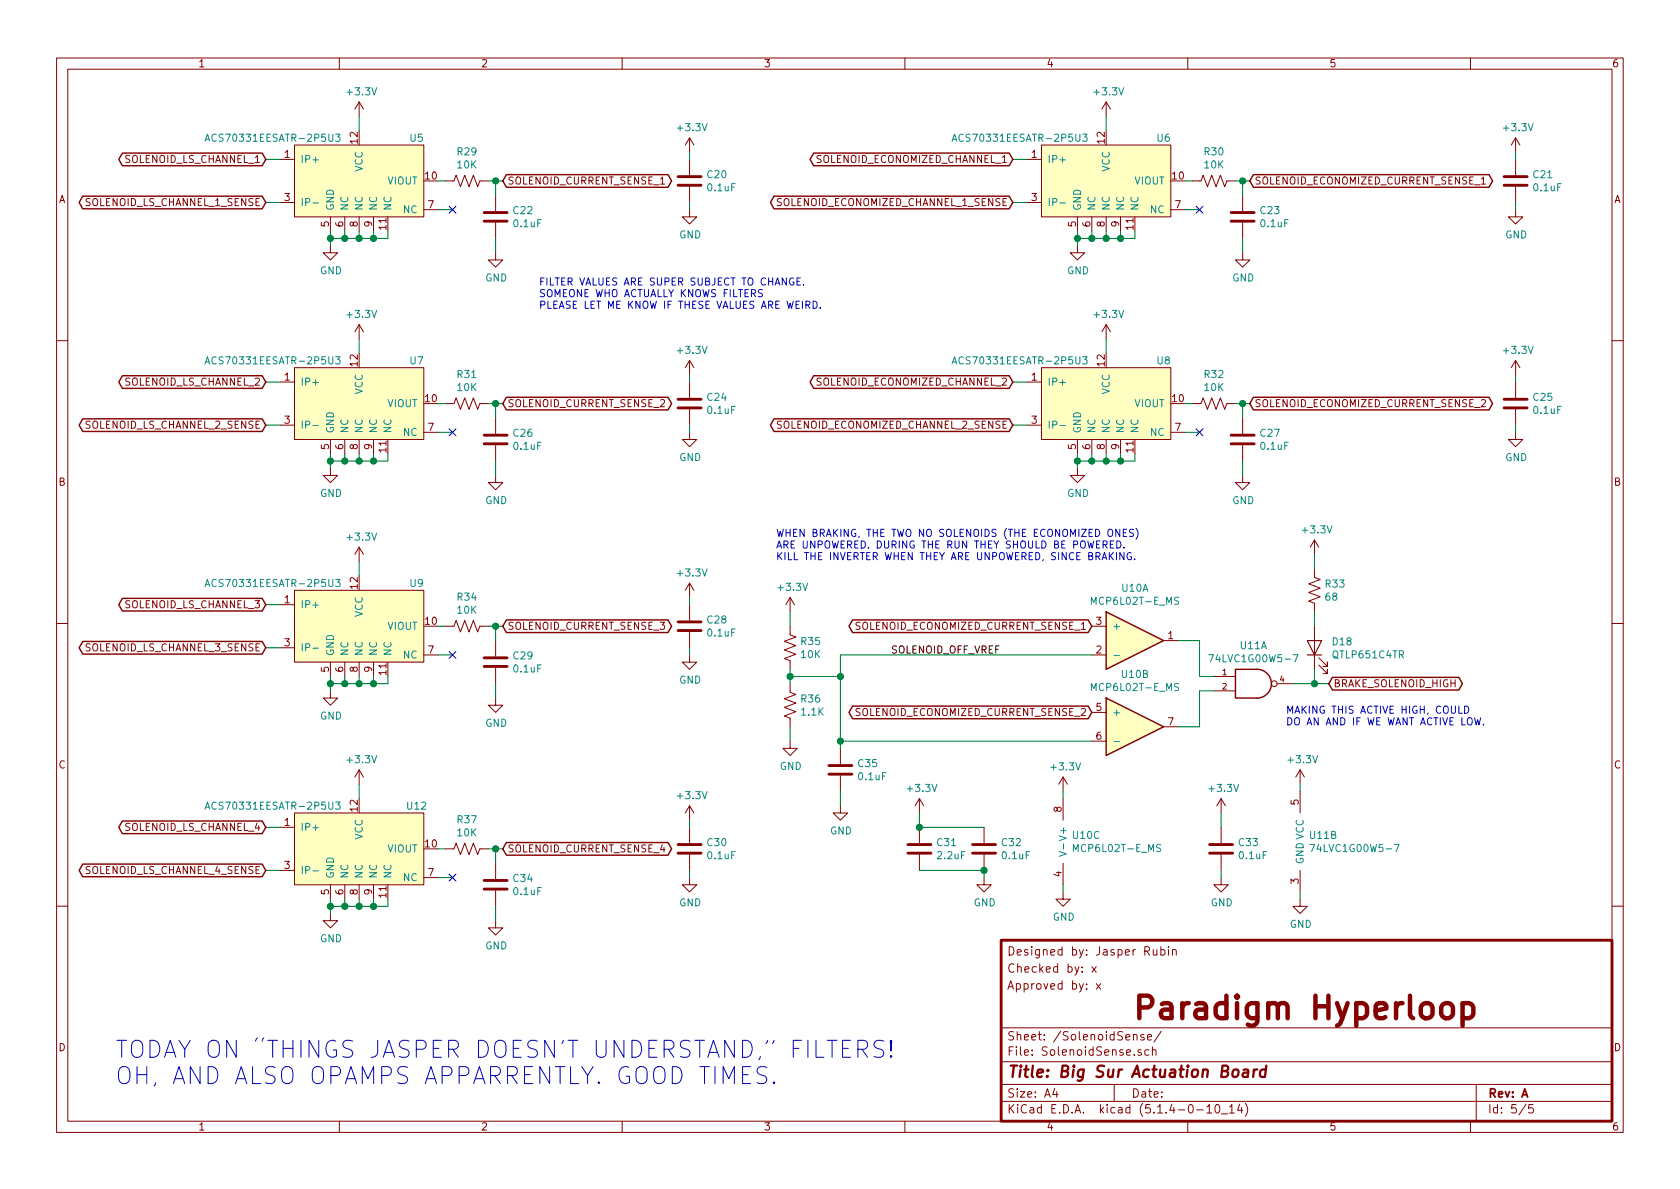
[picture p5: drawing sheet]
<svg xmlns="http://www.w3.org/2000/svg" width="297mm" height="210mm" viewBox="0 0 297 210" stroke-linecap="round" stroke-linejoin="round" font-family="sans-serif">
<g fill="none" stroke="#840000" stroke-width=".51">
<path d="M85.6 39.1h4.1M85.6 37.6h4.1M119.9 32.8h4.1M119.9 31.2h4.1M217.7 39.1h4M217.7 37.6h4M265.9 32.8h4.1M265.9 31.2h4.1M85.6 78.5h4.1M85.6 77h4.1M119.9 72.1h4.1M119.9 70.6h4.1"/>
<path d="M217.7 78.5h4M217.7 77h4M265.9 72.1h4.1M265.9 70.6h4.1M85.6 117.9h4.1M85.6 116.3h4.1M119.9 111.5h4.1M119.9 110h4.1M146.6 136.9h4M146.6 135.4h4M85.6 157.2h4.1M85.6 155.7h4.1"/>
<path d="M119.9 150.9h4.1M119.9 149.3h4.1M160.5 150.9h4.1M160.5 149.3h4.1M172 150.9h4M172 149.3h4M213.9 150.9h4M213.9 149.3h4M177 166.3h108v32h-108z"/>
</g>
<g fill="none" stroke="#840000" stroke-width=".18">
<path d="M10 10.3h277v189.9h-277zM12 12.2h273v186.1h-273zM60 10.3v1.9M63.5 18l-.8 1.3M63.5 18v2.6M63.5 18l.8 1.3M110 10.3v1.9M160 10.3v1.9M195.6 18v2.6M195.6 18l-.8 1.3M195.6 18l.7 1.3M210 10.3v1.9"/>
<path d="M260 10.3v1.9M49.5 28.2h2.6M49.5 35.8h2.6M52.1 25.6h22.8v12.7h-22.8zM58.4 38.3v2.6M61 38.3v2.6M63.5 38.3v2.6M66 38.3v2.6M74.9 37.1h2.6M78.7 32h1.6l.3-1 .8 2 .8-2 .7 2 .8-2 .8 2 .3-1h1.6M87.6 34.5v2.8M87.6 39.4v2.8"/>
<path d="M121.9 37.1v1.2h1.3l-1.3 1.3-1.3-1.3h1.3M121.9 24.4l-.7 1.2M121.9 24.4v2.5M121.9 28.2v2.8M121.9 33v2.8M121.9 24.4l.8 1.2M181.6 28.2h2.5M181.6 35.8h2.5M184.1 25.6h22.9v12.7h-22.9zM190.5 38.3v2.6M193 38.3v2.6M195.6 38.3v2.6"/>
<path d="M198.1 38.3v2.6M207 37.1h2.5M210.8 32h1.5l.4-1 .8 2 .7-2 .8 2 .8-2 .7 2 .4-1h1.5M219.7 34.5v2.8M219.7 39.4v2.8M268 37.1v1.2h1.2l-1.2 1.3-1.3-1.3h1.3M268 24.4v2.5M268 28.2v2.8M268 33v2.8M268 24.4l-.8 1.2M268 24.4l.7 1.2M58.4 43.4v1.3h1.3l-1.3 1.3-1.3-1.3h1.3"/>
<path d="M63.5 57.4v2.5M63.5 57.4l-.8 1.3M63.5 57.4l.8 1.3M87.6 44.7v1.3h1.3l-1.3 1.2-1.2-1.2h1.2M190.5 43.4v1.3h1.3l-1.3 1.3-1.3-1.3h1.3M195.6 57.4v2.5M195.6 57.4l-.8 1.3M195.6 57.4l.7 1.3M219.7 44.7v1.3h1.3l-1.3 1.2-1.3-1.2h1.3M10 60.2h2M49.5 67.6h2.6M49.5 75.2h2.6"/>
<path d="M52.1 65h22.8v12.7h-22.8zM58.4 77.7v2.6M61 77.7v2.6M63.5 77.7v2.6M66 77.7v2.6M74.9 76.4h2.6M78.7 71.4h1.6l.3-1 .8 2 .8-2 .7 2 .8-2 .8 2 .3-1h1.6M87.6 73.9v2.8M87.6 78.7v2.8M121.9 76.4v1.3h1.3l-1.3 1.3-1.3-1.3h1.3M121.9 63.7v2.6M121.9 67.6v2.8"/>
<path d="M121.9 72.4v2.8M121.9 63.7l-.7 1.3M121.9 63.7l.8 1.3M181.6 67.6h2.5M181.6 75.2h2.5M184.1 65h22.9v12.7h-22.9zM190.5 77.7v2.6M193 77.7v2.6M195.6 77.7v2.6M198.1 77.7v2.6M207 76.4h2.5M210.8 71.4h1.5l.4-1 .8 2 .7-2 .8 2 .8-2 .7 2 .4-1h1.5"/>
<path d="M219.7 73.9v2.8M219.7 78.7v2.8M268 76.4v1.3h1.2l-1.2 1.3-1.3-1.3h1.3M268 63.7v2.6M268 67.6v2.8M268 72.4v2.8M268 63.7l-.8 1.3M268 63.7l.7 1.3M285 60.2h2M58.4 82.8v1.3h1.3l-1.3 1.2-1.3-1.2h1.3M63.5 96.8v2.5M63.5 96.8l-.8 1.2"/>
<path d="M63.5 96.8l.8 1.2M87.6 84.1v1.2h1.3l-1.3 1.3-1.2-1.3h1.2M190.5 82.8v1.3h1.3l-1.3 1.2-1.3-1.2h1.3M219.7 84.1v1.2h1.3l-1.3 1.3-1.3-1.3h1.3M232.4 95.5l-.8 1.3M232.4 95.5v2.5M232.4 95.5l.8 1.3M10 110.3h2M49.5 106.9h2.6M49.5 114.5h2.6M52.1 104.4h22.8v12.7h-22.8zM58.4 117.1v2.5"/>
<path d="M61 117.1v2.5M63.5 117.1v2.5M66 117.1v2.5M74.9 115.8h2.6M78.7 110.7h1.6l.3-1 .8 2.1 .8-2.1 .7 2.1 .8-2.1 .8 2.1 .3-1.1h1.6M87.6 113.3v2.8M87.6 118.1v2.8M121.9 115.8v1.3h1.3l-1.3 1.3-1.3-1.3h1.3M121.9 103.1v2.6M121.9 106.9v2.8M121.9 111.8v2.7M121.9 103.1l-.7 1.3"/>
<path d="M121.9 103.1l.8 1.3M139.7 110.7v1.6l1 .3-2 .8 2 .8-2 .7 2 .8-2 .8 1 .3v1.6M139.7 105.7l-.8 1.2M139.7 105.7v2.5M139.7 105.7l.8 1.2M193 115.8h2.6M193 110.7h2.6M205.7 113.3h2.6M214.6 119.6h3.8M232.4 100.6v1.5l1 .4-2 .7 2 .8-2 .8 2 .7-2 .8 1 .4v1.5M232.4 110.7v7.7M233.2 117.6l1.5 1.5v-.7v.7h-.8"/>
<path d="M233.2 116.3l1.5 1.6v-.8v.8h-.8M285 110.3h2M58.4 122.2v1.2h1.3l-1.3 1.3-1.3-1.3h1.3M63.5 136.1v2.6M63.5 136.1l-.8 1.3M63.5 136.1l.8 1.3M87.6 123.4v1.3h1.3l-1.3 1.3-1.2-1.3h1.2M139.7 131.1v1.2h1.3l-1.3 1.3-1.3-1.3h1.3M139.7 120.9v1.5l1 .4-2 .8 2 .7-2 .8 2 .8-2 .7 1 .4v1.5M148.6 132.3v2.8M148.6 137.2v2.7M188 137.4v2.5"/>
<path d="M188 137.4l-.8 1.3M188 137.4l.7 1.3M193 126h2.6M193 131.1h2.6M205.7 128.5h2.6M214.6 122.2h3.8M225.8 120.9h2.8M229.9 136.1v2.6M229.9 139.9v3.9M229.9 136.1l-.8 1.3M229.9 136.1l.7 1.3M49.5 146.3h2.6"/>
<path d="M49.5 153.9h2.6M52.1 143.8h22.8v12.7h-22.8zM58.4 156.5v2.5M61 156.5v2.5M63.5 156.5v2.5M66 156.5v2.5M74.9 155.2h2.6M78.7 150.1h1.6l.3-1 .8 2 .8-2 .7 2 .8-2 .8 2 .3-1h1.6M87.6 152.6v2.8M87.6 157.5v2.8M121.9 155.2v1.3h1.3l-1.3 1.2-1.3-1.2h1.3M121.9 142.5v2.5"/>
<path d="M121.9 146.3v2.8M121.9 151.1v2.8M121.9 142.5l-.7 1.3M121.9 142.5l.8 1.3M148.6 142.5v1.3h1.3l-1.3 1.2-1.3-1.2h1.3M162.6 141.2l-.8 1.3M162.6 141.2v2.6M162.6 146.3v2.8M162.6 151.1v2.8M162.6 141.2l.7 1.3M174 155.2v1.3h1.3l-1.3 1.2-1.3-1.2h1.3M174 146.3v2.8"/>
<path d="M174 151.1v2.8M188 157.7v1.3h1.2l-1.2 1.3-1.3-1.3h1.3M188 141.2v3.8M188 152.6v3.9M215.9 155.2v1.3h1.3l-1.3 1.2-1.3-1.2h1.3M215.9 141.2v2.6M215.9 146.3v2.8M215.9 151.1v2.8M215.9 141.2l-.8 1.3M215.9 141.2l.8 1.3M229.9 159v1.3h1.2l-1.2 1.2-1.3-1.2h1.3M229.9 153.9v3.8"/>
<path d="M10 160.2h2M58.4 161.5v1.3h1.3l-1.3 1.3-1.3-1.3h1.3M87.6 162.8v1.3h1.3l-1.3 1.2-1.2-1.2h1.2M193.1 170.9l.7 1M193.8 173.9l.8 1M193.8 170.9l-.7 1M194.6 173.9l-.8 1M203.9 167.9l.1 .9 .3 .1 .2-.1M204.5 167.9v1M205.3 168l.4-.1 .3 .3-.1 .6-.2 .1-.4-.1M205.3 167.4v1.5M206.6 167.4v.2"/>
<path d="M206.6 167.9v1M207.3 168h.1a.37 .37 0 0 1 .6 .1v.8M207.3 167.9v1M285 160.2h2M60 198.3v1.9M110 198.3v1.9M160 198.3v1.9M177 194.8h108M177 191.8h108M177 187.8h108M177 181.8h108M186.5 192.5l-.4 1h1"/>
<path d="M186.8 193v1M197 191.8v3M200.4 183.1l.2-.2 .4 .1v.9M201.8 185.7l-.4-.1-.2 .2 .1 .2 .5 .2v.3h-.6M202.3 183a.37 .37 0 0 0-.6 .1l.1 .3 .5 .1v.1l-.2 .3-.4-.1M202.9 183.4l.7-.1v-.3l-.5-.1-.2 .2 .1 .7h.6M203.1 185.7l-.4-.1-.3 .3 .1 .6 .2 .1 .4-.1M203.8 185.7l.2-.1 .3 .1 .1 .9M203.8 185.1v1.5M205.3 182.3l-1.3 2M210 198.3v1.9M211.6 196.3h1.2"/>
<path d="M213.4 195.8l.4-.5v1.5M213.4 196.8h.8M215 195.4l.3-.1a.94 .94 0 0 1 0 1.5 .8 .8 0 0 1-.6-.6 .8 .8 0 0 1 .3-.8zM216 197h1.1M217.4 195.8l.4-.5v1.5M217.4 196.8h.8M219.2 195.2l-.4 1.1h.9M219.5 195.8v1M220.2 195.1a1.71 1.71 0 0 1 0 2.3M260 198.3v1.9M261 191.8v6.5M269.8 195.2l-1.2 2"/>
<path d="M271 195.3h-.7v.7l.2-.1 .5 .1 .1 .2-.1 .5-.2 .1-.5-.1"/>
<circle cx="225.3" cy="120.9" r=".51"/>
</g>
<path d="M219.9 189.2h.7v1.2M220.7 189.6l-.7 .1a.4 .4 0 0 0-.3 .3 .4 .4 0 0 0 .2 .4l.7-.1M221.7 189.1l-.1 1.3M222.3 189.1a.55 .55 0 0 0-.6 .4M223.8 189.2a.68 .68 0 0 0-1 .3v.8l.3 .1 .6-.1M223.9 188.4l-.3 2" fill="none" stroke="#840000" stroke-width=".41"/>
<path d="M255 177.8a1.09 1.09 0 0 1 1.1-.4 1.09 1.09 0 0 1 .8 .7v1.2a1.08 1.08 0 0 1-1 .8 1.08 1.08 0 0 1-1.1-.8v-1.2zM258.6 177.6a1.3 1.3 0 0 1 1.7 .2l.2 .3v1.2l-.2 .4-.6 .4h-.7l-.4-.2M258.6 177.4v4" fill="none" stroke="#840000" stroke-width=".79"/>
<path d="M231.1 113.3h2.6l-1.3 2.5zM231.1 115.8h2.6" fill="none" stroke="#840000" stroke-width=".2"/>
<g fill="#ffffc2" stroke="#ffffc2" stroke-width=".18">
<path d="M184.1 65h22.9v12.7h-22.9z"/>
<path d="M184.1 25.6h22.9v12.7h-22.9z"/>
<path d="M195.6 108.2l10.1 5.1-10.1 5.1z"/>
<path d="M195.6 123.4l10.1 5.1-10.1 5.1z"/>
<path d="M52.1 143.8h22.8v12.7h-22.8z"/>
<path d="M52.1 104.4h22.8v12.7h-22.8z"/>
<path d="M52.1 65h22.8v12.7h-22.8z"/>
<path d="M52.1 25.6h22.8v12.7h-22.8z"/>
</g>
<g fill="none" stroke="#008484" stroke-width=".18">
<path d="M36.2 25l.5-1.3 .4 1.3M36.4 24.6h.6M55.3 35.9h1M59.3 23.7h.8l-.4 .5 .4 .1-.1 .6-.5 .1-.2-.1M168.3 25l.5-1.3 .4 1.3M168.5 24.6h.5M187.4 35.9h1M191.4 23.7h.8l-.4 .5 .4 .1-.1 .6-.5 .1-.2-.1M36.2 64.4l.5-1.3 .4 1.3M36.4 64h.6M55.3 75.3h1M59.3 63.1h.8l-.4 .5 .4 .1-.1 .6-.5 .1-.2-.2"/>
<path d="M168.3 64.4l.5-1.3 .4 1.3M168.5 64h.5M187.4 75.3h1M191.4 63.1h.8l-.4 .5 .4 .1-.1 .6-.5 .1-.2-.2M36.2 103.7l.5-1.2 .4 1.2M36.4 103.4h.6M55.3 114.6h1M59.3 102.5h.8l-.4 .4 .4 .2-.1 .6h-.5l-.2-.1M197 115.9h.9M208.4 105.7l-.5-.1-.2 .1 .1 .5 .5 .1 .1 .3-.2 .3-.5-.1M213.7 115.8h.9l-.6 1.2M228.7 115.8h.8l-.5 1.2"/>
<path d="M197 131.1h.9M208.4 120.9l-.5-.1-.2 .2 .1 .4 .5 .2 .1 .3-.2 .2h-.5M36.2 143.1l.5-1.3 .4 1.3M36.4 142.7h.6M55.3 154h1M59.3 141.8h.8l-.4 .5 .4 .1-.1 .6-.5 .1-.2-.1M187.2 150.6l1.3 .4-1.3 .4M188 149.2v1M205.2 149.4l-.5-.1-.2 .1 .1 .5 .5 .2 .1 .3-.2 .2-.5-.1M231.6 149.3h.8l-.5 1.3M246.5 149.3h.9l-.6 1.3"/>
</g>
<g fill="none" stroke="#840000" stroke-width=".25">
<path d="M14.6 34.7h31.8l.6 1.1-.6 1.1h-31.8l-.6-1.1zM21.6 27.1h24.8l.6 1.1-.6 1.1h-24.8l-.6-1.1zM89.5 30.9h28.6l.6 1.1-.6 1.1h-28.6l-.6-1.1zM136.9 34.7h41.5l.7 1.1-.7 1.1h-41.5l-.7-1.1zM143.9 27.1h34.5l.7 1.1-.7 1.1h-34.5l-.7-1.1zM221.6 30.9h41.7l.6 1.1-.6 1.1h-41.7l-.6-1.1zM14.6 74.1h31.8l.6 1.1-.6 1.1h-31.8l-.6-1.1zM21.6 66.4h24.8l.6 1.2-.6 1.1h-24.8l-.6-1.1zM89.5 70.3h28.6l.6 1.1-.6 1.1h-28.6l-.6-1.1zM136.9 74.1h41.5l.7 1.1-.7 1.1h-41.5l-.7-1.1zM143.9 66.4h34.5l.7 1.2-.7 1.1h-34.5l-.7-1.1zM221.6 70.3h41.7l.6 1.1-.6 1.1h-41.7l-.6-1.1z"/>
<path d="M14.6 113.4h31.8l.6 1.1-.6 1.2h-31.8l-.6-1.2zM21.6 105.8h24.8l.6 1.1-.6 1.1h-24.8l-.6-1.1zM89.5 109.6h28.6l.6 1.1-.6 1.2h-28.6l-.6-1.2zM150.7 109.6h41.7l.6 1.1-.6 1.2h-41.7l-.6-1.2zM195.6 108.2l10.1 5.1-10.1 5.1zM218.4 118.4h3.8a2.54 2.54 0 0 1 2.6 2.5 2.54 2.54 0 0 1-2.6 2.5h-3.8zM235.6 119.8h22.3l.7 1.1-.7 1.1h-22.3l-.7-1.1zM150.7 124.9h41.7l.6 1.1-.6 1.1h-41.7l-.6-1.1zM195.6 123.4l10.1 5.1-10.1 5.1zM14.6 152.8h31.8l.6 1.1-.6 1.1h-31.8l-.6-1.1zM21.6 145.2h24.8l.6 1.1-.6 1.1h-24.8l-.6-1.1zM89.5 149h28.6l.6 1.1-.6 1.1h-28.6l-.6-1.1z"/>
</g>
<g fill="none" stroke="#008400" stroke-width=".18">
<path d="M47 35.8h2.5M47 28.2h2.5M63.5 20.6v2.5M77.5 32h1.2M77.5 37.1h2.5M86.4 32h2.5M87.6 32v2.5M121.9 26.9v1.3M121.9 35.8v1.3M179.1 35.8h2.5M179.1 28.2h2.5M195.6 20.6v2.5"/>
<path d="M209.5 32h1.3M209.5 37.1h2.6M218.4 32h2.6M219.7 32v2.5M268 26.9v1.3M268 35.8v1.3M58.4 40.9v2.5M61 40.9v1.3M63.5 40.9v1.3M63.5 59.9v2.6M66 40.9v1.3M68.6 40.9v1.3h-10.2"/>
<path d="M87.6 42.2v2.5M190.5 40.9v2.5M193 40.9v1.3M195.6 40.9v1.3M195.6 59.9v2.6M198.1 40.9v1.3M200.7 40.9v1.3h-10.2M219.7 42.2v2.5M47 67.6h2.5M47 75.2h2.5M77.5 71.4h1.2M77.5 76.4h2.5"/>
<path d="M86.4 71.4h2.5M87.6 71.4v2.5M121.9 66.3v1.3M121.9 75.2v1.2M179.1 67.6h2.5M179.1 75.2h2.5M209.5 71.4h1.3M209.5 76.4h2.6M218.4 71.4h2.6M219.7 71.4v2.5M268 66.3v1.3M268 75.2v1.2"/>
<path d="M58.4 80.3v2.5M61 80.3v1.2M63.5 80.3v1.2M63.5 99.3v2.5M66 80.3v1.2M68.6 80.3v1.2h-10.2M87.6 81.5v2.6M190.5 80.3v2.5M193 80.3v1.2M195.6 80.3v1.2M198.1 80.3v1.2M200.7 80.3v1.2h-10.2"/>
<path d="M219.7 81.5v2.6M232.4 98v2.6M47 106.9h2.5M47 114.5h2.5M58.4 119.6v2.6M61 119.6v1.3M63.5 119.6v1.3M66 119.6v1.3M68.6 119.6v1.3h-10.2M77.5 110.7h1.2M77.5 115.8h2.5M86.4 110.7h2.5"/>
<path d="M87.6 110.7v2.6M121.9 105.7v1.2M121.9 114.5v1.3M139.7 108.2v2.5M139.7 118.4v2.5M139.7 119.6h8.9M193 115.8h-44.4v16.5M208.3 113.3h3.8v6.3h2.5M232.4 108.2v2.5M232.4 118.4v2.5M63.5 138.7v2.5M87.6 120.9v2.5"/>
<path d="M139.7 128.5v2.6M148.6 139.9v2.6M148.6 131.1h44.4M188 139.9v1.3M214.6 122.2h-2.5v6.3h-3.8M228.6 120.9h6.3M229.9 138.7v1.2M47 146.3h2.5M47 153.9h2.5M58.4 159v2.5M61 159v1.3M63.5 159v1.3"/>
<path d="M66 159v1.3M68.6 159v1.3h-10.2M77.5 150.1h1.2M77.5 155.2h2.5M86.4 150.1h2.5M87.6 150.1v2.5M121.9 145v1.3M121.9 153.9v1.3M162.6 143.8v2.5h11.4M162.6 153.9h11.4v1.3M188 156.5v1.2M215.9 143.8v2.5"/>
<path d="M215.9 153.9v1.3M229.9 157.7v1.3M87.6 160.3v2.5"/>
</g>
<g fill="none" stroke="#0000c2" stroke-width=".18">
<path d="M134.8 51.3l-.5-.1-.2 .1 .1 .5 .5 .1 .1 .3-.2 .3-.5-.1M140.3 49.2a.59 .59 0 0 0-.7 .6 .59 .59 0 0 0 .7 .6l.1-.5h-.3M140.9 49.8h.4M141.5 49.1h-.6v1.3h.6M142.1 50.3v.1M142.5 53.9l.7-.1v-.4l-.2-.1h-.5v1.2M142.8 53.9l.4 .6M143.8 53.3a.64 .64 0 0 1 .7 .6 .64 .64 0 0 1-.7 .6zM145 54.4v.1M196.3 96.3h.4M196.9 95.7h-.6v1.2h.6M197.5 95.7a.64 .64 0 0 1 .7 .6 .64 .64 0 0 1-.7 .6z"/>
<path d="M198 93.6v1.3l-.7-1.3v1.3M198.6 94.2h.4M198.7 96.8v.1M198.7 97.7v1.3l-.7-1.3v1.3M199.2 93.6h-.6v1.3h.6M200 97.8a.59 .59 0 0 0-.7 .6 .59 .59 0 0 0 .7 .5l.1-.5h-.3M200.4 93.7l-.5-.1-.2 .1v.4l.6 .2 .1 .3-.2 .3-.5-.1M200.6 98.9v.1M200.8 93.4a1.4 1.4 0 0 1 0 1.9M257.9 124.9v1.2h.6M259 124.9a.64 .64 0 0 1 .7 .6 .64 .64 0 0 1-.7 .6zM260.7 126.9l.3 1.3 .3-.9 .2 .9 .3-1.3"/>
<path d="M262.3 128.1v.1M131.3 190h1M132.7 188.6h-1.4v3h1.4M135.6 188.8l-.5-.2h-.7a.73 .73 0 0 0-.6 .7 .73 .73 0 0 0 .6 .7 1.07 1.07 0 0 1 1.2 .7 .79 .79 0 0 1-.6 .9h-.7l-.4-.1M136.9 191.3l.1 .2-.1 .1-.2-.1 .2-.2v.3M146.3 184h1.7M147.1 184v3M149 185.4h1M150.4 184h-1.4v3h1.4M151.7 185.5h1.1a.82 .82 0 0 0 .6-.7 .82 .82 0 0 0-.6-.8h-1.1v3M152.4 185.5l1 1.5M156.3 184.1l-.5-.1h-.7a.72 .72 0 0 0-.6 .7 .72 .72 0 0 0 .6 .7 1.07 1.07 0 0 1 1.2 .7 .77 .77 0 0 1-.6 .9h-.7l-.5-.2"/>
<path d="M157.5 186.7l.2 .1-.2 .2-.1-.2 .1-.1v.3M157.5 184v1.8l.2-1.7-.2-.1-.1 .1 .1 1.7"/>
</g>
<g fill="#008400" stroke="#008400" stroke-width=".25">
<circle cx="195.6" cy="42.2" r=".51"/>
<circle cx="219.7" cy="71.4" r=".51"/>
<circle cx="148.6" cy="119.6" r=".51"/>
<circle cx="190.5" cy="81.5" r=".51"/>
<circle cx="66" cy="120.9" r=".51"/>
<circle cx="63.5" cy="120.9" r=".51"/>
<circle cx="61" cy="120.9" r=".51"/>
<circle cx="193" cy="81.5" r=".51"/>
<circle cx="58.4" cy="120.9" r=".51"/>
<circle cx="87.6" cy="110.7" r=".51"/>
<circle cx="195.6" cy="81.5" r=".51"/>
<circle cx="61" cy="42.2" r=".51"/>
<circle cx="87.6" cy="150.1" r=".51"/>
<circle cx="198.1" cy="81.5" r=".51"/>
<circle cx="63.5" cy="42.2" r=".51"/>
<circle cx="162.6" cy="146.3" r=".51"/>
<circle cx="148.6" cy="131.1" r=".51"/>
<circle cx="58.4" cy="160.3" r=".51"/>
<circle cx="61" cy="160.3" r=".51"/>
<circle cx="63.5" cy="160.3" r=".51"/>
<circle cx="232.4" cy="120.9" r=".51"/>
<circle cx="66" cy="81.5" r=".51"/>
<circle cx="66" cy="160.3" r=".51"/>
<circle cx="63.5" cy="81.5" r=".51"/>
<circle cx="174" cy="153.9" r=".51"/>
<circle cx="61" cy="81.5" r=".51"/>
<circle cx="58.4" cy="81.5" r=".51"/>
<circle cx="87.6" cy="71.4" r=".51"/>
<circle cx="66" cy="42.2" r=".51"/>
<circle cx="87.6" cy="32" r=".51"/>
<circle cx="58.4" cy="42.2" r=".51"/>
<circle cx="219.7" cy="32" r=".51"/>
<circle cx="198.1" cy="42.2" r=".51"/>
<circle cx="190.5" cy="42.2" r=".51"/>
<circle cx="139.7" cy="119.6" r=".51"/>
<circle cx="193" cy="42.2" r=".51"/>
</g>
<path d="M79.4 36.5l1.2 1.2M80.6 36.5l-1.2 1.2M211.5 36.5l1.2 1.2M212.7 36.5l-1.2 1.2M79.4 75.8l1.2 1.3M80.6 75.8l-1.2 1.3M211.5 75.8l1.2 1.3M212.7 75.8l-1.2 1.3M79.4 115.2l1.2 1.2M80.6 115.2l-1.2 1.2M79.4 154.6l1.2 1.2M80.6 154.6l-1.2 1.2" fill="none" stroke="#000084" stroke-width=".18"/>
<text font-size="5.6" fill="#840000" x="200" y="180.2">Paradigm Hyperloop</text>
<g font-size="4.2" fill="#0000c2">
<text x="20.3" y="187.1">TODAY ON THINGS JASPER DOESNT UNDERSTAND, FILTERS!</text>
<text x="20.3" y="191.8">OH, AND ALSO OPAMPS APPARRENTLY. GOOD TIMES.</text>
</g>
<text font-size="2.8" fill="#840000" x="178" y="190.5">Title: Big Sur Actuation Board</text>
<g font-size="2.1" fill="#840000">
<text x="178" y="172">Checked by: x</text>
<text x="178" y="169">Designed by: Jasper Rubin</text>
<text x="178" y="175">Approved by: x</text>
<text x="178" y="184">Sheet: /SolenoidSense/</text>
<text x="178" y="186.7">File: SolenoidSense.sch</text>
<text x="178" y="196.9">KiCad E.D.A. kicad (5.1.4-0-10_14)</text>
<text x="178" y="194.1">Size: A4</text>
<text x="200" y="194.1">Date:</text>
<text x="263" y="194.1">Rev: A</text>
<text x="263" y="196.9">Id: 5/5</text>
</g>
<g font-size="1.8" fill="#840000">
<text x="35" y="11.9">1</text>
<text x="85" y="11.9">2</text>
<text x="135" y="11.9">3</text>
<text x="185" y="11.9">4</text>
<text x="235" y="11.9">5</text>
<text x="285" y="11.9">6</text>
<text x="22.1" y="28.8">SOLENOID_LS_CHANNEL_1</text>
<text x="50.3" y="27.9">1</text>
<text x="63.2" y="25.3" transform="rotate(-90 63.2 25.3)">12</text>
<text x="144.5" y="28.8">SOLENOID_ECONOMIZED_CHANNEL_1</text>
<text x="182.4" y="27.9">1</text>
<text x="195.3" y="25.3" transform="rotate(-90 195.3 25.3)">12</text>
<text x="10.4" y="35.9">A</text>
<text x="50.3" y="35.6">3</text>
<text x="75.2" y="31.7">10</text>
<text x="89.7" y="32.6">SOLENOID_CURRENT_SENSE_1</text>
<text x="182.4" y="35.6">3</text>
<text x="207.3" y="31.7">10</text>
<text x="221.8" y="32.6">SOLENOID_ECONOMIZED_CURRENT_SENSE_1</text>
<text x="285.4" y="35.9">A</text>
<text x="15.1" y="36.4">SOLENOID_LS_CHANNEL_1_SENSE</text>
<text x="58.2" y="40.1" transform="rotate(-90 58.2 40.1)">5</text>
<text x="60.7" y="40.1" transform="rotate(-90 60.7 40.1)">6</text>
<text x="63.2" y="40.1" transform="rotate(-90 63.2 40.1)">8</text>
<text x="65.8" y="40.1" transform="rotate(-90 65.8 40.1)">9</text>
<text x="68.3" y="40.6" transform="rotate(-90 68.3 40.6)">11</text>
<text x="75.7" y="36.8">7</text>
<text x="137.5" y="36.4">SOLENOID_ECONOMIZED_CHANNEL_1_SENSE</text>
<text x="190.2" y="40.1" transform="rotate(-90 190.2 40.1)">5</text>
<text x="192.8" y="40.1" transform="rotate(-90 192.8 40.1)">6</text>
<text x="195.3" y="40.1" transform="rotate(-90 195.3 40.1)">8</text>
<text x="197.9" y="40.1" transform="rotate(-90 197.9 40.1)">9</text>
<text x="200.4" y="40.6" transform="rotate(-90 200.4 40.6)">11</text>
<text x="207.8" y="36.8">7</text>
<text x="63.2" y="64.7" transform="rotate(-90 63.2 64.7)">12</text>
<text x="195.3" y="64.7" transform="rotate(-90 195.3 64.7)">12</text>
<text x="22.1" y="68.2">SOLENOID_LS_CHANNEL_2</text>
<text x="50.3" y="67.3">1</text>
<text x="75.2" y="71.1">10</text>
<text x="144.5" y="68.2">SOLENOID_ECONOMIZED_CHANNEL_2</text>
<text x="182.4" y="67.3">1</text>
<text x="207.3" y="71.1">10</text>
<text x="15.1" y="75.8">SOLENOID_LS_CHANNEL_2_SENSE</text>
<text x="50.3" y="74.9">3</text>
<text x="75.7" y="76.2">7</text>
<text x="89.7" y="72">SOLENOID_CURRENT_SENSE_2</text>
<text x="137.5" y="75.8">SOLENOID_ECONOMIZED_CHANNEL_2_SENSE</text>
<text x="182.4" y="74.9">3</text>
<text x="207.8" y="76.2">7</text>
<text x="221.8" y="72">SOLENOID_ECONOMIZED_CURRENT_SENSE_2</text>
<text x="58.2" y="79.5" transform="rotate(-90 58.2 79.5)">5</text>
<text x="60.7" y="79.5" transform="rotate(-90 60.7 79.5)">6</text>
<text x="63.2" y="79.5" transform="rotate(-90 63.2 79.5)">8</text>
<text x="65.8" y="79.5" transform="rotate(-90 65.8 79.5)">9</text>
<text x="68.3" y="80" transform="rotate(-90 68.3 80)">11</text>
<text x="190.2" y="79.5" transform="rotate(-90 190.2 79.5)">5</text>
<text x="192.8" y="79.5" transform="rotate(-90 192.8 79.5)">6</text>
<text x="195.3" y="79.5" transform="rotate(-90 195.3 79.5)">8</text>
<text x="197.9" y="79.5" transform="rotate(-90 197.9 79.5)">9</text>
<text x="200.4" y="80" transform="rotate(-90 200.4 80)">11</text>
<text x="10.4" y="85.9">B</text>
<text x="285.4" y="85.9">B</text>
<text x="22.1" y="107.6">SOLENOID_LS_CHANNEL_3</text>
<text x="50.3" y="106.7">1</text>
<text x="63.2" y="104.1" transform="rotate(-90 63.2 104.1)">12</text>
<text x="75.2" y="110.5">10</text>
<text x="89.7" y="111.4">SOLENOID_CURRENT_SENSE_3</text>
<text x="151.5" y="111.4">SOLENOID_ECONOMIZED_CURRENT_SENSE_1</text>
<text x="193.8" y="110.5">3</text>
<text x="206.5" y="113">1</text>
<text x="15.1" y="115.2">SOLENOID_LS_CHANNEL_3_SENSE</text>
<text x="50.3" y="114.3">3</text>
<text x="58.2" y="118.8" transform="rotate(-90 58.2 118.8)">5</text>
<text x="60.7" y="118.8" transform="rotate(-90 60.7 118.8)">6</text>
<text x="63.2" y="118.8" transform="rotate(-90 63.2 118.8)">8</text>
<text x="65.8" y="118.8" transform="rotate(-90 65.8 118.8)">9</text>
<text x="68.3" y="119.3" transform="rotate(-90 68.3 119.3)">11</text>
<text x="75.7" y="115.6">7</text>
<text x="193.8" y="115.6">2</text>
<text x="193.8" y="125.7">5</text>
<text x="235.7" y="121.5">BRAKE_SOLENOID_HIGH</text>
<text x="151.5" y="126.6">SOLENOID_ECONOMIZED_CURRENT_SENSE_2</text>
<text x="193.8" y="130.8">6</text>
<text x="206.5" y="128.3">7</text>
<text x="10.4" y="135.9">C</text>
<text x="285.4" y="135.9">C</text>
<text x="63.2" y="143.5" transform="rotate(-90 63.2 143.5)">12</text>
<text x="187.7" y="143.6" transform="rotate(-90 187.7 143.6)">8</text>
<text x="229.6" y="142.3" transform="rotate(-90 229.6 142.3)">5</text>
<text x="22.1" y="146.9">SOLENOID_LS_CHANNEL_4</text>
<text x="50.3" y="146">1</text>
<text x="75.2" y="149.9">10</text>
<text x="15.1" y="154.6">SOLENOID_LS_CHANNEL_4_SENSE</text>
<text x="50.3" y="153.7">3</text>
<text x="75.7" y="154.9">7</text>
<text x="89.7" y="150.7">SOLENOID_CURRENT_SENSE_4</text>
<text x="187.7" y="155" transform="rotate(-90 187.7 155)">4</text>
<text x="58.2" y="158.2" transform="rotate(-90 58.2 158.2)">5</text>
<text x="60.7" y="158.2" transform="rotate(-90 60.7 158.2)">6</text>
<text x="63.2" y="158.2" transform="rotate(-90 63.2 158.2)">8</text>
<text x="65.8" y="158.2" transform="rotate(-90 65.8 158.2)">9</text>
<text x="68.3" y="158.7" transform="rotate(-90 68.3 158.7)">11</text>
<text x="229.6" y="156.3" transform="rotate(-90 229.6 156.3)">3</text>
<text x="10.4" y="185.9">D</text>
<text x="285.4" y="185.9">D</text>
<text x="35" y="199.9">1</text>
<text x="85" y="199.9">2</text>
<text x="135" y="199.9">3</text>
<text x="185" y="199.9">4</text>
<text x="235" y="199.9">5</text>
<text x="285" y="199.9">6</text>
</g>
<g font-size="1.8" fill="#008484">
<text x="61.5" y="16.9">+3.3V</text>
<text x="193.6" y="16.9">+3.3V</text>
<text x="120" y="23.2">+3.3V</text>
<text x="266" y="23.2">+3.3V</text>
<text x="37.4" y="25.1">ACS70331EESATR-2P5U3</text>
<text x="53.1" y="28.8">IP+</text>
<text x="72.5" y="25.1">U5</text>
<text x="80.9" y="27.5">R29</text>
<text x="80.9" y="29.8">10K</text>
<text x="169.4" y="25.1">ACS70331EESATR-2P5U3</text>
<text x="185.2" y="28.8">IP+</text>
<text x="204.6" y="25.1">U6</text>
<text x="213" y="27.5">R30</text>
<text x="213" y="29.8">10K</text>
<text x="64.1" y="30.4" transform="rotate(-90 64.1 30.4)">VCC</text>
<text x="68.5" y="32.6">VIOUT</text>
<text x="125.1" y="31.5">C20</text>
<text x="125.2" y="33.8">0.1uF</text>
<text x="196.2" y="30.4" transform="rotate(-90 196.2 30.4)">VCC</text>
<text x="200.6" y="32.6">VIOUT</text>
<text x="271.2" y="31.5">C21</text>
<text x="271.3" y="33.8">0.1uF</text>
<text x="53.1" y="36.4">IP-</text>
<text x="59.1" y="37.3" transform="rotate(-90 59.1 37.3)">GND</text>
<text x="61.6" y="37.3" transform="rotate(-90 61.6 37.3)">NC</text>
<text x="64.1" y="37.3" transform="rotate(-90 64.1 37.3)">NC</text>
<text x="66.7" y="37.3" transform="rotate(-90 66.7 37.3)">NC</text>
<text x="69.2" y="37.3" transform="rotate(-90 69.2 37.3)">NC</text>
<text x="71.3" y="37.7">NC</text>
<text x="90.8" y="37.9">C22</text>
<text x="90.9" y="40.2">0.1uF</text>
<text x="185.2" y="36.4">IP-</text>
<text x="191.1" y="37.3" transform="rotate(-90 191.1 37.3)">GND</text>
<text x="193.7" y="37.3" transform="rotate(-90 193.7 37.3)">NC</text>
<text x="196.2" y="37.3" transform="rotate(-90 196.2 37.3)">NC</text>
<text x="198.8" y="37.3" transform="rotate(-90 198.8 37.3)">NC</text>
<text x="201.3" y="37.3" transform="rotate(-90 201.3 37.3)">NC</text>
<text x="203.4" y="37.7">NC</text>
<text x="222.9" y="37.9">C23</text>
<text x="223" y="40.2">0.1uF</text>
<text x="120.1" y="42.2">GND</text>
<text x="266.1" y="42.2">GND</text>
<text x="56.6" y="48.5">GND</text>
<text x="85.8" y="49.8">GND</text>
<text x="188.7" y="48.5">GND</text>
<text x="217.9" y="49.8">GND</text>
<text x="61.5" y="56.2">+3.3V</text>
<text x="193.6" y="56.2">+3.3V</text>
<text x="37.4" y="64.4">ACS70331EESATR-2P5U3</text>
<text x="72.5" y="64.4">U7</text>
<text x="120" y="62.6">+3.3V</text>
<text x="169.4" y="64.4">ACS70331EESATR-2P5U3</text>
<text x="204.6" y="64.4">U8</text>
<text x="266" y="62.6">+3.3V</text>
<text x="53.1" y="68.2">IP+</text>
<text x="64.1" y="69.8" transform="rotate(-90 64.1 69.8)">VCC</text>
<text x="80.9" y="66.8">R31</text>
<text x="80.9" y="69.2">10K</text>
<text x="125.1" y="70.9">C24</text>
<text x="185.2" y="68.2">IP+</text>
<text x="196.2" y="69.8" transform="rotate(-90 196.2 69.8)">VCC</text>
<text x="213" y="66.8">R32</text>
<text x="213" y="69.2">10K</text>
<text x="271.2" y="70.9">C25</text>
<text x="53.1" y="75.8">IP-</text>
<text x="59.1" y="76.7" transform="rotate(-90 59.1 76.7)">GND</text>
<text x="61.6" y="76.7" transform="rotate(-90 61.6 76.7)">NC</text>
<text x="64.1" y="76.7" transform="rotate(-90 64.1 76.7)">NC</text>
<text x="66.7" y="76.7" transform="rotate(-90 66.7 76.7)">NC</text>
<text x="68.5" y="72">VIOUT</text>
<text x="69.2" y="76.7" transform="rotate(-90 69.2 76.7)">NC</text>
<text x="71.3" y="77.1">NC</text>
<text x="90.8" y="77.2">C26</text>
<text x="125.2" y="73.2">0.1uF</text>
<text x="185.2" y="75.8">IP-</text>
<text x="191.1" y="76.7" transform="rotate(-90 191.1 76.7)">GND</text>
<text x="193.7" y="76.7" transform="rotate(-90 193.7 76.7)">NC</text>
<text x="196.2" y="76.7" transform="rotate(-90 196.2 76.7)">NC</text>
<text x="198.8" y="76.7" transform="rotate(-90 198.8 76.7)">NC</text>
<text x="200.6" y="72">VIOUT</text>
<text x="201.3" y="76.7" transform="rotate(-90 201.3 76.7)">NC</text>
<text x="203.4" y="77.1">NC</text>
<text x="222.9" y="77.2">C27</text>
<text x="271.3" y="73.2">0.1uF</text>
<text x="90.9" y="79.5">0.1uF</text>
<text x="120.1" y="81.5">GND</text>
<text x="223" y="79.5">0.1uF</text>
<text x="266.1" y="81.5">GND</text>
<text x="56.6" y="87.9">GND</text>
<text x="85.8" y="89.1">GND</text>
<text x="188.7" y="87.9">GND</text>
<text x="217.9" y="89.1">GND</text>
<text x="61.5" y="95.6">+3.3V</text>
<text x="230.5" y="94.3">+3.3V</text>
<text x="120" y="101.9">+3.3V</text>
<text x="37.4" y="103.8">ACS70331EESATR-2P5U3</text>
<text x="53.1" y="107.6">IP+</text>
<text x="72.5" y="103.8">U9</text>
<text x="80.9" y="106.2">R34</text>
<text x="137.7" y="104.5">+3.3V</text>
<text x="193.4" y="107">MCP6L02T-E_MS</text>
<text x="198.4" y="104.6">U10A</text>
<text x="234.4" y="103.9">R33</text>
<text x="234.4" y="106.2">68</text>
<text x="64.1" y="109.1" transform="rotate(-90 64.1 109.1)">VCC</text>
<text x="68.5" y="111.4">VIOUT</text>
<text x="80.9" y="108.5">10K</text>
<text x="125.1" y="110.3">C28</text>
<text x="125.2" y="112.6">0.1uF</text>
<text x="196.6" y="111.4">+</text>
<text x="53.1" y="115.2">IP-</text>
<text x="59.1" y="116.1" transform="rotate(-90 59.1 116.1)">GND</text>
<text x="61.6" y="116.1" transform="rotate(-90 61.6 116.1)">NC</text>
<text x="64.1" y="116.1" transform="rotate(-90 64.1 116.1)">NC</text>
<text x="66.7" y="116.1" transform="rotate(-90 66.7 116.1)">NC</text>
<text x="69.2" y="116.1" transform="rotate(-90 69.2 116.1)">NC</text>
<text x="71.3" y="116.5">NC</text>
<text x="90.8" y="116.6">C29</text>
<text x="90.9" y="118.9">0.1uF</text>
<text x="141.7" y="114.1">R35</text>
<text x="141.7" y="116.4">10K</text>
<text x="198.4" y="119.9">U10B</text>
<text x="214.6" y="117.1">74LVC1G00W5-7</text>
<text x="219.4" y="114.8">U11A</text>
<text x="235.7" y="114.1">D18</text>
<text x="235.8" y="116.4">QTLP651C4TR</text>
<text x="120.1" y="120.9">GND</text>
<text x="141.7" y="124.2">R36</text>
<text x="193.4" y="122.2">MCP6L02T-E_MS</text>
<text x="56.6" y="127.2">GND</text>
<text x="85.8" y="128.5">GND</text>
<text x="141.8" y="126.5">1.1K</text>
<text x="196.6" y="126.6">+</text>
<text x="61.5" y="135">+3.3V</text>
<text x="137.9" y="136.1">GND</text>
<text x="151.8" y="135.7">C35</text>
<text x="151.9" y="138">0.1uF</text>
<text x="186" y="136.2">+3.3V</text>
<text x="227.9" y="135">+3.3V</text>
<text x="37.4" y="143.2">ACS70331EESATR-2P5U3</text>
<text x="72" y="143.2">U12</text>
<text x="120" y="141.3">+3.3V</text>
<text x="160.6" y="140">+3.3V</text>
<text x="213.9" y="140">+3.3V</text>
<text x="53.1" y="146.9">IP+</text>
<text x="64.1" y="148.5" transform="rotate(-90 64.1 148.5)">VCC</text>
<text x="80.9" y="145.6">R37</text>
<text x="80.9" y="147.9">10K</text>
<text x="125.1" y="149.6">C30</text>
<text x="146.8" y="147.6">GND</text>
<text x="165.8" y="149.6">C31</text>
<text x="177.2" y="149.6">C32</text>
<text x="188.6" y="148.3" transform="rotate(-90 188.6 148.3)">V+</text>
<text x="189.8" y="148.4">U10C</text>
<text x="219.1" y="149.6">C33</text>
<text x="231.7" y="148.4">U11B</text>
<text x="53.1" y="154.6">IP-</text>
<text x="59.1" y="155.4" transform="rotate(-90 59.1 155.4)">GND</text>
<text x="61.6" y="155.4" transform="rotate(-90 61.6 155.4)">NC</text>
<text x="64.1" y="155.4" transform="rotate(-90 64.1 155.4)">NC</text>
<text x="66.7" y="155.4" transform="rotate(-90 66.7 155.4)">NC</text>
<text x="68.5" y="150.7">VIOUT</text>
<text x="69.2" y="155.4" transform="rotate(-90 69.2 155.4)">NC</text>
<text x="71.3" y="155.8">NC</text>
<text x="90.8" y="156">C34</text>
<text x="125.2" y="151.9">0.1uF</text>
<text x="165.9" y="151.9">2.2uF</text>
<text x="177.3" y="151.9">0.1uF</text>
<text x="190.3" y="150.7">MCP6L02T-E_MS</text>
<text x="219.2" y="151.9">0.1uF</text>
<text x="230.5" y="152.9" transform="rotate(-90 230.5 152.9)">GND VCC</text>
<text x="232.5" y="150.7">74LVC1G00W5-7</text>
<text x="90.9" y="158.3">0.1uF</text>
<text x="120.1" y="160.3">GND</text>
<text x="172.2" y="160.3">GND</text>
<text x="214.1" y="160.3">GND</text>
<text x="56.6" y="166.6">GND</text>
<text x="85.8" y="167.9">GND</text>
<text x="186.1" y="162.8">GND</text>
<text x="228" y="164.1">GND</text>
</g>
<g font-size="1.8" fill="#0000c2">
<text x="95.2" y="50.5">FILTER VALUES ARE SUPER SUBJECT TO CHANGE.</text>
<text x="95.2" y="52.5">SOMEONE WHO ACTUALLY KNOWS FILTERS</text>
<text x="95.2" y="54.6">PLEASE LET ME KNOW IF THESE VALUES ARE WEIRD.</text>
<text x="137.2" y="94.9">WHEN BRAKING, THE TWO NO SOLENOIDS (THE ECONOMIZED ONES)</text>
<text x="137.2" y="97">ARE UNPOWERED. DURING THE RUN THEY SHOULD BE POWERED.</text>
<text x="137.2" y="99.1">KILL THE INVERTER WHEN THEY ARE UNPOWERED, SINCE BRAKING.</text>
<text x="227.3" y="126.2">MAKING THIS ACTIVE HIGH, COULD</text>
<text x="227.3" y="128.3">DO AN AND IF WE WANT ACTIVE LOW.</text>
</g>
<text font-size="1.8" x="157.5" y="115.6">SOLENOID_OFF_VREF</text>
<g font-size="1.4" fill="#840000">
<text x="216.2" y="119.4">1</text>
<text x="216.2" y="121.9">2</text>
<text x="226.3" y="120.6">4</text>
</g>
</svg>
